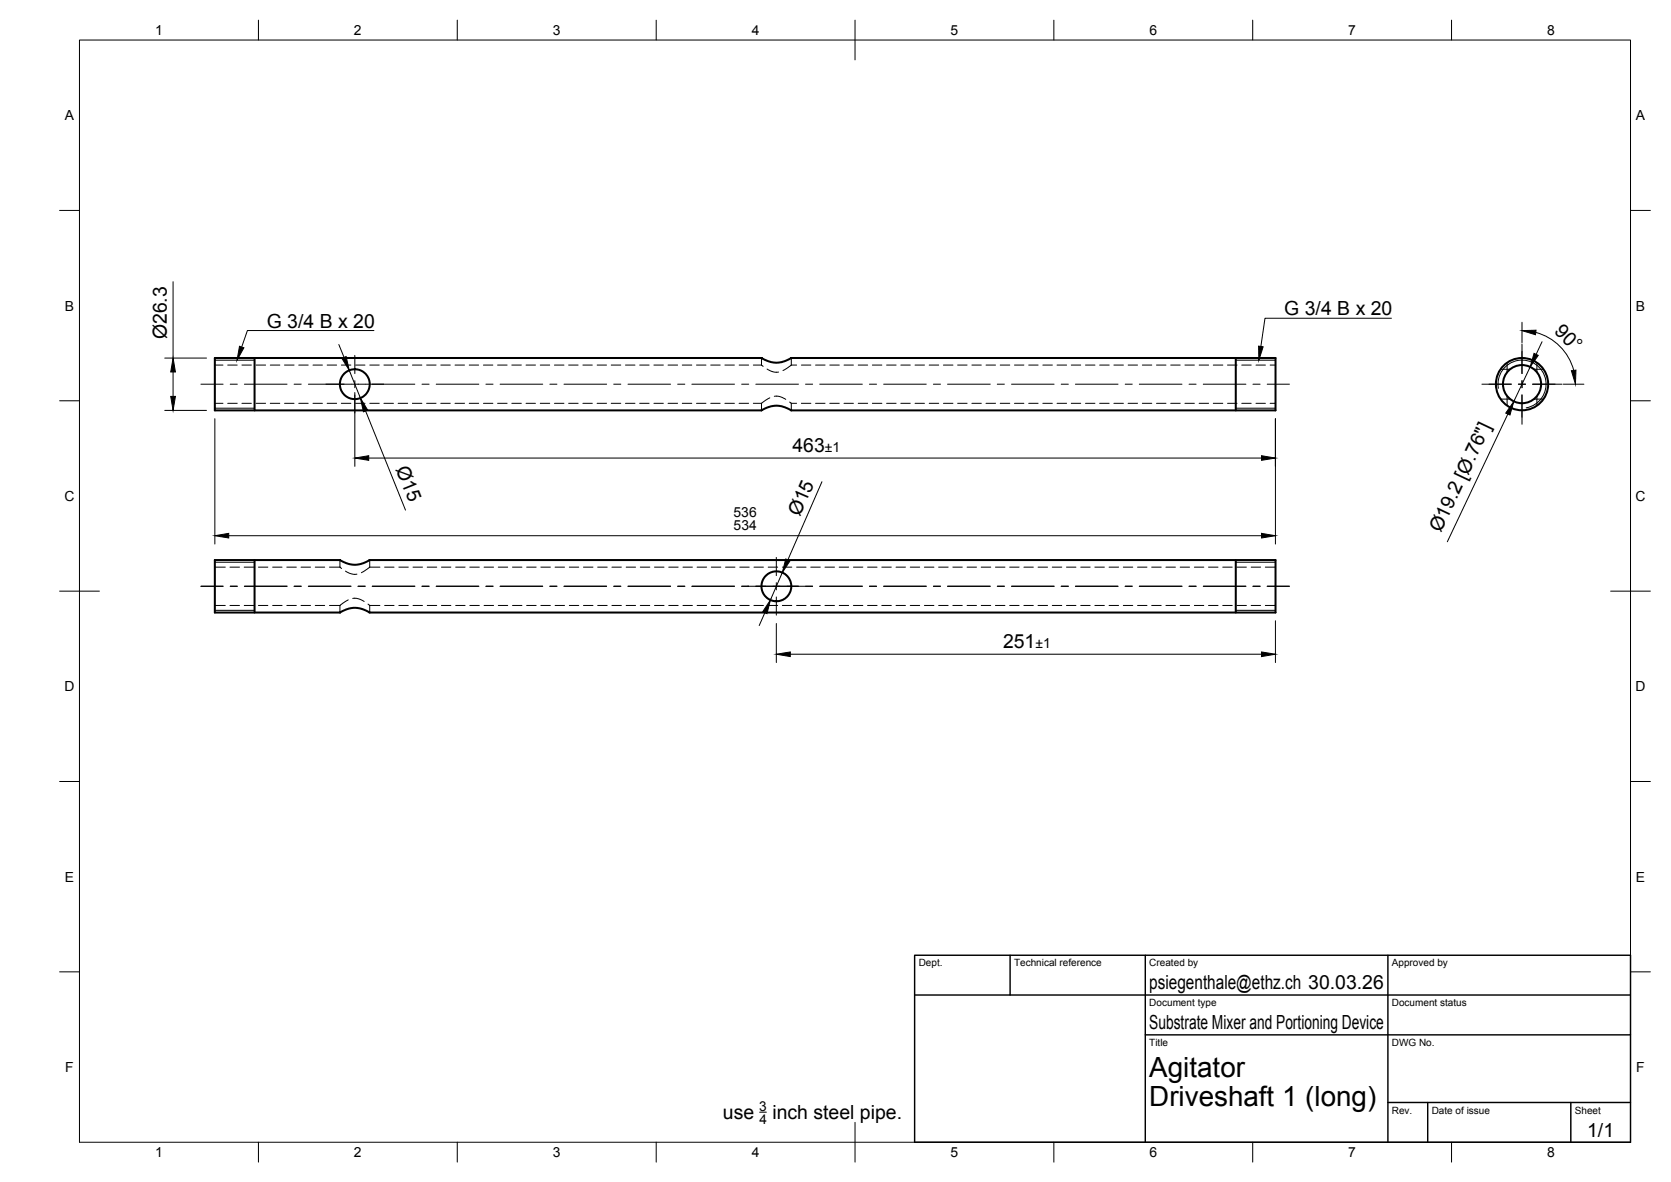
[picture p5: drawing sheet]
<svg xmlns="http://www.w3.org/2000/svg" width="420mm" height="297mm" viewBox="0 0 420 297" stroke-linecap="round" stroke-linejoin="round" font-family="sans-serif">
<g fill="none" stroke="#000" stroke-width=".51">
<path d="M54 90h137.5l1.8 .8 1.7 .4 1.7-.3 2.2-.9h121.8v13.1h-121.8l-1.8-.8-1.7-.4-1.7 .3-2.2 .9h-137.5zM64 90v13.1M310.7 90v13.1M54 140.7h31.5l1.8 .9 1.6 .3 1.9-.2 2.2-1h227.7v13.2h-227.7l-1.8-.8-1.7-.4-1.9 .3-2.1 .9h-31.5zM64 140.7v13.2M310.7 140.7v13.2"/>
<circle cx="89.2" cy="96.6" r="3.7"/>
<circle cx="382.7" cy="96.5" r="4.8"/>
<circle cx="382.7" cy="96.5" r="6.6"/>
<circle cx="195.2" cy="147.3" r="3.7"/>
</g>
<g fill="none" stroke="#000" stroke-width=".25">
<path d="M20 10.1h390v276.9h-390zM65 5.1v5M115 5.1v5M165 5.1v5M215 5.1v10M265 5.1v5M315 5.1v5M365 5.1v5M15 52.9h5M410 52.9h5M43.5 70.8v19.2M349.9 80h-31.8l-1.1 7.1"/>
<path d="M41.4 90h10.5M43.5 93.5v6.1M50.5 96.5h5.6M54 91.7h2.1M54 90.5h10M57.3 91.7h2.3M57.9 96.5h1.8M60.8 91.7h2.4M61.4 96.5h10.8M64.4 91.7h2.4M68 91.7h2.4M71.5 91.7h2.4"/>
<path d="M74 96.5h1.7M75.1 91.7h2.4M77.5 96.5h10.7M78.7 91.7h2.4M82.3 91.7h2.3M85.2 86.6l1.3 3.2M85.8 91.7h2.4M87.8 93.1l2.8 6.9M88.3 96.5h3.5M89.2 89.3v4.6M89.2 95.7v1.7M89.2 98.6v18.6"/>
<path d="M89.4 91.7h2.4M91.9 96.5h12.4M93 91.7h2.4M94 83.1h-31.8l-1.4 4.1M96.5 91.7h2.4M100.1 91.7h2.4M103.7 91.7h2.4M106.1 96.5h1.8M107.3 91.7h2.3M109.7 96.5h10.7M110.8 91.7h2.4M114.4 91.7h2.4"/>
<path d="M118 91.7h2.4M121.6 91.7h2.3M122.2 96.5h1.8M125.1 91.7h2.4M125.8 96.5h10.7M128.7 91.7h2.4M132.3 91.7h2.3M135.8 91.7h2.4M138.3 96.5h1.7M139.4 91.7h2.4M141.8 96.5h10.7M143 91.7h2.4"/>
<path d="M146.6 91.7h2.3M150.1 91.7h2.4M153.7 91.7h2.4M154.3 96.5h1.8M157.3 91.7h2.4M157.9 96.5h10.7M160.8 91.7h2.4M164.4 91.7h2.4M168 91.7h2.4M170.4 96.5h1.8M171.6 91.7h2.3M174 96.5h10.7"/>
<path d="M175.1 91.7h2.4M178.7 91.7h2.4M182.3 91.7h2.4M185.8 91.7h2.4M186.5 96.5h1.8M189.4 91.7h2.1M190 96.5h10.8M191.5 91.7l.4 .4M191.5 90v1.7M192.9 92.7l1.4 .7 1.4 .1M193.6 100l-2.1 1.4M194.7 99.6l1.4 .1 1.5 .7"/>
<path d="M199 91.7l-2.1 1.4M199 91.7h1.3M199 90v1.7M201.5 91.7h2.4M202.5 96.5h1.8M205.1 91.7h2.4M206.1 96.5h10.7M208.6 91.7h2.4M212.2 91.7h2.4M215.8 91.7h2.4M218.6 96.5h1.8M219.4 91.7h2.3"/>
<path d="M222.2 96.5h10.7M222.9 91.7h2.4M226.5 91.7h2.4M230.1 91.7h2.4M233.6 91.7h2.4M234.7 96.5h1.8M237.2 91.7h2.4M238.3 96.5h10.7M240.8 91.7h2.4M244.4 91.7h2.3M247.9 91.7h2.4M250.8 96.5h1.7"/>
<path d="M251.5 91.7h2.4M254.3 96.5h10.7M255.1 91.7h2.4M258.7 91.7h2.3M262.2 91.7h2.4M265.8 91.7h2.4M266.8 96.5h1.8M269.4 91.7h2.3M270.4 96.5h10.7M272.9 91.7h2.4M276.5 91.7h2.4M280.1 91.7h2.4"/>
<path d="M282.9 96.5h1.8M283.7 91.7h2.3M286.5 96.5h10.7M287.2 91.7h2.4M290.8 91.7h2.4M294.4 91.7h2.4M297.9 91.7h2.4M299 96.5h1.8M301.5 91.7h2.4M302.6 96.5h10.7M305.1 91.7h2.4M308.7 91.7h2.3"/>
<path d="M310.7 90.5h10M312.2 91.7h2.4M315 96.5h1.8M315.8 91.7h2.4M318.6 96.5h5.6M319.4 91.7h1.3M372.6 96.5h7.4M376.8 97.6a6 6 0 0 1 4.9-7 6 6 0 0 1 7 4.9 6 6 0 0 1-4.9 7M377.3 92.8h2.4M378.9 91.2v2.3M378.9 99.6v2.3M381.8 96.5h1.8"/>
<path d="M382.7 81v5.2M382.7 86.5v7.4M382.7 95.7v1.7M382.7 99.2v7.4M384.7 92.2l-4.1 8.7M385.4 96.5h7.4M385.7 92.8h2.4M386.2 83.5a13.5 13.5 0 0 1 9.5 9.6M386.4 91.2v2.3M386.4 99.6v2.3M387.7 85.9l-1.5 3.2M393.1 96.5h5.2"/>
<path d="M15 100.7h5M41.4 103.1h10.5M54 101.4h2.1M54 102.6h10M54 105.2v31.5M57.3 101.4h2.3M60.8 101.4h2.4M64.4 101.4h2.4M68 101.4h2.4M71.5 101.4h2.4M75.1 101.4h2.4M78.7 101.4h2.4"/>
<path d="M82.3 101.4h2.3M85.8 101.4h2.4M89.4 101.4h2.4M91.9 103.3l10.1 24.9M92.7 115.1h224.5M93 101.4h2.4M96.5 101.4h2.4M100.1 101.4h2.4M103.7 101.4h2.4M107.3 101.4h2.3M110.8 101.4h2.4M114.4 101.4h2.4"/>
<path d="M118 101.4h2.4M121.6 101.4h2.3M125.1 101.4h2.4M128.7 101.4h2.4M132.3 101.4h2.3M135.8 101.4h2.4M139.4 101.4h2.4M143 101.4h2.4M146.6 101.4h2.3M150.1 101.4h2.4M153.7 101.4h2.4M157.3 101.4h2.4"/>
<path d="M160.8 101.4h2.4M164.4 101.4h2.4M168 101.4h2.4M171.6 101.4h2.3M175.1 101.4h2.4M178.7 101.4h2.4M182.3 101.4h2.4M185.8 101.4h2.4M189.4 101.4h2.1M191.5 101.4v1.7M198.5 101l.5 .4M199 101.4h1.3"/>
<path d="M199 101.4v1.7M201.5 101.4h2.4M205.1 101.4h2.4M208.6 101.4h2.4M212.2 101.4h2.4M215.8 101.4h2.4M219.4 101.4h2.3M222.9 101.4h2.4M226.5 101.4h2.4M230.1 101.4h2.4M233.6 101.4h2.4M237.2 101.4h2.4"/>
<path d="M240.8 101.4h2.4M244.4 101.4h2.3M247.9 101.4h2.4M251.5 101.4h2.4M255.1 101.4h2.4M258.7 101.4h2.3M262.2 101.4h2.4M265.8 101.4h2.4M269.4 101.4h2.3M272.9 101.4h2.4M276.5 101.4h2.4M280.1 101.4h2.4"/>
<path d="M283.7 101.4h2.3M287.2 101.4h2.4M290.8 101.4h2.4M294.4 101.4h2.4M297.9 101.4h2.4M301.5 101.4h2.4M305.1 101.4h2.4M308.7 101.4h2.3M310.7 102.6h10M312.2 101.4h2.4M315.8 101.4h2.4M319.4 101.4h1.3"/>
<path d="M320.7 105.2v31.5M377.3 100.3h2.4M379.1 104l-15.2 32.2M385.7 100.3h2.4M410 100.7h5M57.5 134.6h259.7M206.7 121.1l-8.6 19.6M15 148.6h10M50.5 147.3h5.6M54 142.5h2.6M54 152.2h2.6M54 141.3h10"/>
<path d="M54 153.4h10M57.8 142.5h2.4M57.8 152.2h2.4M57.9 147.3h1.8M61.4 142.5h2.4M61.4 152.2h2.4M61.4 147.3h10.8M65 142.5h2.4M65 152.2h2.4M68.6 142.5h2.3M68.6 152.2h2.3M72.1 142.5h2.4"/>
<path d="M72.1 152.2h2.4M74 147.3h1.7M75.7 142.5h2.4M75.7 152.2h2.4M77.5 147.3h10.7M79.3 142.5h2.3M79.3 152.2h2.3M82.8 142.5h2.7M82.8 152.2h2.7M85.5 142.5l.4 .4M85.5 140.7v1.8M85.5 152.2v1.7"/>
<path d="M86.9 143.5l1.3 .7 1.5 .1M87.6 150.8l-2.1 1.4M88.7 150.4l1.5 .1 1.4 .7M90 147.3h1.8M92.5 151.8l.5 .4M93 142.5l-2.1 1.4M93 142.5h2.5M93 152.2h2.5M93 140.7v1.8M93 152.2v1.7M93.6 147.3h10.7M96.7 142.5h2.4"/>
<path d="M96.7 152.2h2.4M100.3 142.5h2.4M100.3 152.2h2.4M103.8 142.5h2.4M103.8 152.2h2.4M106.1 147.3h1.8M107.4 142.5h2.4M107.4 152.2h2.4M109.7 147.3h10.7M111 142.5h2.4M111 152.2h2.4M114.6 142.5h2.3"/>
<path d="M114.6 152.2h2.3M118.1 142.5h2.4M118.1 152.2h2.4M121.7 142.5h2.4M121.7 152.2h2.4M122.2 147.3h1.8M125.3 142.5h2.4M125.3 152.2h2.4M125.8 147.3h10.7M128.9 142.5h2.3M128.9 152.2h2.3M132.4 142.5h2.4"/>
<path d="M132.4 152.2h2.4M136 142.5h2.4M136 152.2h2.4M138.3 147.3h1.7M139.6 142.5h2.3M139.6 152.2h2.3M141.8 147.3h10.7M143.2 142.5h2.3M143.2 152.2h2.3M146.7 142.5h2.4M146.7 152.2h2.4M150.3 142.5h2.4"/>
<path d="M150.3 152.2h2.4M153.9 142.5h2.3M153.9 152.2h2.3M154.3 147.3h1.8M157.4 142.5h2.4M157.4 152.2h2.4M157.9 147.3h10.7M161 142.5h2.4M161 152.2h2.4M164.6 142.5h2.4M164.6 152.2h2.4M168.1 142.5h2.4"/>
<path d="M168.1 152.2h2.4M170.4 147.3h1.8M171.7 142.5h2.4M171.7 152.2h2.4M174 147.3h10.7M175.3 142.5h2.4M175.3 152.2h2.4M178.9 142.5h2.4M178.9 152.2h2.4M182.4 142.5h2.4M182.4 152.2h2.4M186 142.5h2.4"/>
<path d="M186 152.2h2.4M186.5 147.3h16M189.6 142.5h2.4M189.6 152.2h2.4M192.3 154l-1.4 3.2M193.1 142.5h2.4M193.1 152.2h2.4M195.2 140.1v4.6M195.2 146.4v1.8M195.2 150v4.6M195.2 156.7v9.8M196.7 143.9l-3 6.9"/>
<path d="M196.7 142.5h2.4M196.7 152.2h2.4M200.3 142.5h2.4M200.3 152.2h2.4M202.5 147.3h1.8M203.9 142.5h2.3M203.9 152.2h2.3M206.1 147.3h10.7M207.4 142.5h2.4M207.4 152.2h2.4M211 142.5h2.4M211 152.2h2.4"/>
<path d="M214.6 142.5h2.4M214.6 152.2h2.4M218.1 142.5h2.4M218.1 152.2h2.4M218.6 147.3h1.8M221.7 142.5h2.4M221.7 152.2h2.4M222.2 147.3h10.7M225.3 142.5h2.4M225.3 152.2h2.4M228.9 142.5h2.3M228.9 152.2h2.3"/>
<path d="M232.4 142.5h2.4M232.4 152.2h2.4M234.7 147.3h1.8M236 142.5h2.4M236 152.2h2.4M238.3 147.3h10.7M239.6 142.5h2.4M239.6 152.2h2.4M243.2 142.5h2.3M243.2 152.2h2.3M246.7 142.5h2.4M246.7 152.2h2.4"/>
<path d="M250.3 142.5h2.4M250.3 152.2h2.4M250.8 147.3h1.7M253.9 142.5h2.3M253.9 152.2h2.3M254.3 147.3h10.7M257.5 142.5h2.3M257.5 152.2h2.3M261 142.5h2.4M261 152.2h2.4M264.6 142.5h2.4M264.6 152.2h2.4"/>
<path d="M266.8 147.3h1.8M268.2 142.5h2.3M268.2 152.2h2.3M270.4 147.3h10.7M271.7 142.5h2.4M271.7 152.2h2.4M275.3 142.5h2.4M275.3 152.2h2.4M278.9 142.5h2.4M278.9 152.2h2.4M282.4 142.5h2.4M282.4 152.2h2.4"/>
<path d="M282.9 147.3h1.8M286 142.5h2.4M286 152.2h2.4M286.5 147.3h10.7M289.6 142.5h2.4M289.6 152.2h2.4M293.2 142.5h2.4M293.2 152.2h2.4M296.7 142.5h2.4M296.7 152.2h2.4M299 147.3h1.8M300.3 142.5h2.4"/>
<path d="M300.3 152.2h2.4M302.6 147.3h10.7M303.9 142.5h2.4M303.9 152.2h2.4M307.4 142.5h2.4M307.4 152.2h2.4M310.7 141.3h10M310.7 153.4h10M311 142.5h2.4M311 152.2h2.4M314.6 142.5h2.4M314.6 152.2h2.4"/>
<path d="M315 147.3h1.8M318.2 142.5h2.5M318.2 152.2h2.5M318.6 147.3h5.6M320.7 156v10.5M405 148.6h10M198.7 164.4h118.5M15 196.4h5M410 196.4h5M15 244.2h5M410 244.2h5M191 279.5h1.7"/>
<path d="M65 287v5M115 287v5M165 287v5M215 282.1v9.9M265 287v5M315 287v5M365 287v5"/>
</g>
<path d="M230 240.1h180v46.9h-180zM230 250h180M254 240.1v9.9M288 240.1v46.9M349 240.1v46.9M288 260.1h122M349 277.1h61M359 277.1v9.9M395 277.1v9.9" fill="none" stroke="#000" stroke-width=".36"/>
<g fill="#000" stroke="#000" stroke-width=".25">
<path d="M42.9 99.6h1.2l-.6 3.5zM43.5 90l.6 3.5h-1.2zM60.2 87l1.1 .4-1.7 3.1zM86 90.1l1-.5 .8 3.5zM316.5 87l1.1 .2-1.1 3.3zM385.7 88.8l1.1 .5-2.1 2.9zM382.7 83.1l3.5-.1-.1 1.1zM395.1 93.2l1.2-.2-.2 3.5zM90.6 100l1.9 3.1-1.1 .4zM89.2 115.1l3.5-.6v1.2zM317.2 114.5l3.5 .6-3.5 .6zM380.6 100.9l-.9 3.4-1.1-.5z"/>
<path d="M54 134.6l3.5-.6v1.2zM317.2 134l3.5 .6-3.5 .6zM193.7 150.8l-.9 3.4-1-.5zM197.6 140.5l1 .4-1.9 3zM195.2 164.4l3.5-.6v1.2zM317.2 163.8l3.5 .6-3.5 .6z"/>
</g>
<g font-size="7">
<text x="289" y="270.6">Agitator</text>
<text x="289" y="278.1">Driveshaft 1 (long)</text>
</g>
<g font-size="4.9">
<text x="67.1" y="82.4">G 3/4 B x 20</text>
<text x="322.9" y="79.3">G 3/4 B x 20</text>
<text x="390.7" y="83.4" transform="rotate(45 390.7 83.4)">90°</text>
<text x="42" y="85.3" transform="rotate(-90 42 85.3)">Ø26.3</text>
<text x="199.2" y="113.7">463</text>
<text x="99.5" y="117.9" transform="rotate(68 99.5 117.9)">Ø15</text>
<text x="201.1" y="130" transform="rotate(-66 201.1 130)">Ø15</text>
<text x="362.3" y="134" transform="rotate(-65 362.3 134)">Ø19.2 [Ø.76&quot;]</text>
<text x="252.2" y="162.9">251</text>
<text x="289" y="248.5">psiegenthale@ethz.ch 30.03.26</text>
<text x="289" y="258.6">Substrate Mixer and Portioning Device</text>
<text x="181.8" y="281.2">use</text>
<text x="194.2" y="281.2">inch steel pipe.</text>
<text x="399.1" y="285.7">1/1</text>
</g>
<g font-size="3.5">
<text x="39" y="8.8">1</text>
<text x="89" y="8.8">2</text>
<text x="139" y="8.8">3</text>
<text x="189" y="8.8">4</text>
<text x="239" y="8.8">5</text>
<text x="289" y="8.8">6</text>
<text x="339" y="8.8">7</text>
<text x="389" y="8.8">8</text>
<text x="16.3" y="30.2">A</text>
<text x="411.3" y="30.2">A</text>
<text x="16.3" y="78">B</text>
<text x="411.3" y="78">B</text>
<text x="207.4" y="113.7">±1</text>
<text x="16.2" y="125.9">C</text>
<text x="411.2" y="125.9">C</text>
<text x="184.4" y="129.8">536</text>
<text x="184.5" y="133.2">534</text>
<text x="260.3" y="162.9">±1</text>
<text x="16.2" y="173.7">D</text>
<text x="411.2" y="173.7">D</text>
<text x="16.3" y="221.6">E</text>
<text x="411.3" y="221.6">E</text>
<text x="16.4" y="269.4">F</text>
<text x="411.4" y="269.4">F</text>
<text x="39" y="290.8">1</text>
<text x="89" y="290.8">2</text>
<text x="139" y="290.8">3</text>
<text x="189" y="290.8">4</text>
<text x="239" y="290.8">5</text>
<text x="289" y="290.8">6</text>
<text x="339" y="290.8">7</text>
<text x="389" y="290.8">8</text>
</g>
<g font-size="3.4">
<text x="190.9" y="279.1">3</text>
<text x="191" y="282.3">4</text>
</g>
<g font-size="2.5">
<text x="231" y="242.9">Dept.</text>
<text x="255" y="242.9">Technical reference</text>
<text x="289" y="242.9">Created by</text>
<text x="350" y="242.9">Approved by</text>
<text x="289" y="252.8">Document type</text>
<text x="350" y="252.8">Document status</text>
<text x="289" y="262.9">Title</text>
<text x="350" y="262.9">DWG No.</text>
<text x="350" y="279.9">Rev.</text>
<text x="360" y="279.9">Date of issue</text>
<text x="396" y="279.9">Sheet</text>
</g>
</svg>
